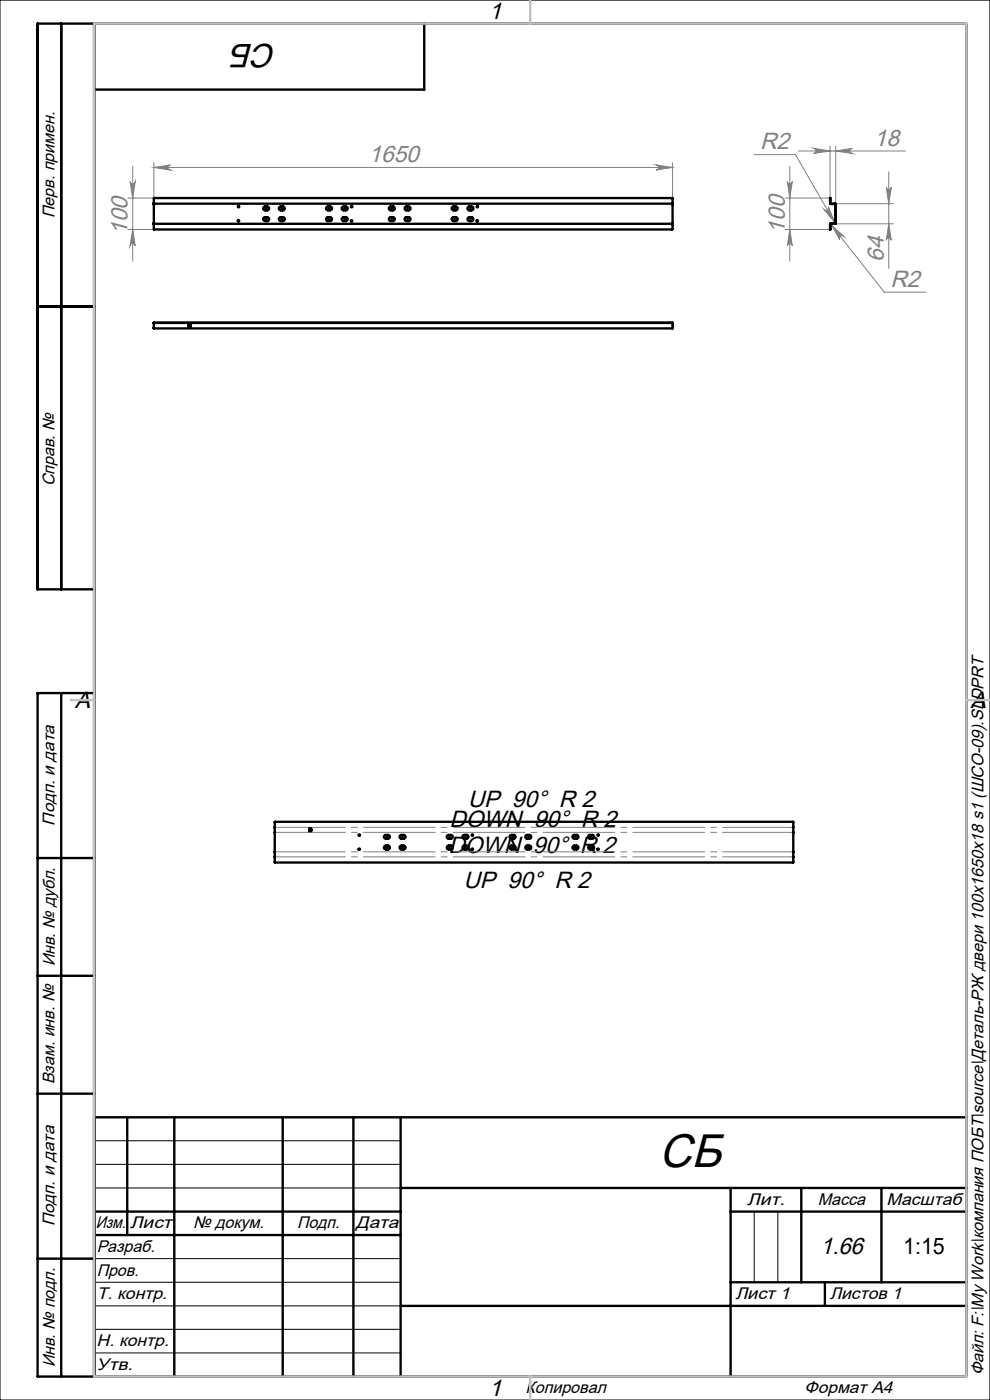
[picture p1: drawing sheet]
<svg xmlns="http://www.w3.org/2000/svg" width="210mm" height="297mm" viewBox="0 0 210 297" stroke-linecap="round" stroke-linejoin="round" font-family="sans-serif">
<g fill="none" stroke="#808080" stroke-width=".21">
<path d="M27.6 38.5a.55 .55 0 0 0 .5 .5 .55 .55 0 0 0 .6-.5l-.5 3.5zM28.2 35.3v20.1M32.6 35.5l3.6-.5a.55 .55 0 0 0-.6 .5 .55 .55 0 0 0 .6 .6zM32.6 34.5v8.8M32.6 35.5h110.1M139.1 35l3.6 .5-3.6 .6a.55 .55 0 0 0 .6-.6 .55 .55 0 0 0-.6-.5zM142.7 34.5v8.8M159.9 32.8h8.8l8.4 14.5M167 38.5a.53 .53 0 0 0 .5 .5 .53 .53 0 0 0 .6-.5l-.6 3.5zM167.5 35.3v20.1M169.4 32h22.7M172.6 31.5l3.5 .5-3.5 .6a.55 .55 0 0 0 .5-.6 .55 .55 0 0 0-.5-.5z"/>
<path d="M176.1 31v11h-9.6M177.3 32l3.5-.5a.55 .55 0 0 0-.5 .5 .55 .55 0 0 0 .5 .6zM177.3 31v12.4M188 39.7a.53 .53 0 0 0 .5 .5 .53 .53 0 0 0 .6-.5l-.6 3.5zM188.5 36.5v20.4M27.1 42h5.6M27.1 48.7h5.6M28.2 48.7l.5 3.5a.55 .55 0 0 0-.6-.5 .55 .55 0 0 0-.5 .5zM166.5 48.7h9.6M167.5 48.7l.6 3.5a.53 .53 0 0 0-.6-.5 .53 .53 0 0 0-.5 .5zM174.8 44.4a.54 .54 0 0 0 .7 .2 .54 .54 0 0 0 .2-.8l1.3 3.4zM176.3 47.6l11.3 14.4h8.8"/>
<path d="M176.4 47.7l2.6 2.4a.54 .54 0 0 0-.8 0 .54 .54 0 0 0-.1 .7zM177.1 43.2h12.4M177.1 47.5h12.4M188.5 47.5l.6 3.5a.53 .53 0 0 0-.6-.5 .53 .53 0 0 0-.5 .5z"/>
</g>
<g fill="none" stroke="#000" stroke-width=".21" stroke-dasharray="15.2 1.3 1.3 1.3">
<path d="M50.5 43.8h-.1M50.5 46.8h-.1M50.6 43.7v-.1M50.6 44h.1M50.6 46.7v-.1M50.6 47h.1M50.7 43.8h.1M50.7 46.8h.1M56.3 44.2h-.3M56.3 46.5h-.3M56.5 44.3v.4M56.5 44.1v-.4"/>
<path d="M56.5 46.3v-.3M56.5 46.6v.3M56.6 44.2h.3M56.6 46.5h.3M59.7 44.2h-.4M59.7 46.5h-.4M59.8 44.3v.4M59.8 44.1v-.4M59.8 46.6v.3M59.8 46.3v-.3M59.9 44.2h.4M59.9 46.5h.4"/>
<path d="M69.7 44.2h-.4M69.7 46.5h-.4M69.8 44.3v.4M69.8 44.1v-.4M69.8 46.6v.3M69.8 46.3v-.3M69.9 44.2h.4M69.9 46.5h.4M73 46.5h-.3M73 44.2h-.3M73.1 46.6v.3M73.1 46.3v-.3"/>
<path d="M73.1 44.3v.4M73.1 44.1v-.4M73.3 46.5h.3M73.3 44.2h.3M74.5 43.8h-.1M74.5 46.8h-.1M74.6 43.8h.1M74.6 43.8h-.1M74.6 43.8v.1M74.6 43.7v-.1M74.6 44h.1M74.6 46.8h.1"/>
<path d="M74.6 46.8h-.1M74.6 46.8v.1M74.6 46.7v-.1M74.6 47h.1M74.7 43.8h.1M74.7 46.8h.1M83 44.2h-.3M83 46.5h-.3M83.1 44.3v.4M83.1 44.1v-.4M83.1 46.6v.3M83.1 46.3v-.3"/>
<path d="M83.3 44.2h.3M83.3 46.5h.3M86.3 46.5h-.3M86.3 44.2h-.3M86.5 46.3v-.3M86.5 46.6v.3M86.5 44.3v.4M86.5 44.1v-.4M86.6 46.5h.3M86.6 44.2h.3M96.3 44.2h-.3M96.3 46.5h-.3"/>
<path d="M96.5 44.3v.4M96.5 44.1v-.4M96.5 46.6v.3M96.5 46.3v-.3M96.6 44.2h.3M96.6 46.5h.3M99.7 44.2h-.4M99.7 46.5h-.4M99.8 44.3v.4M99.8 44.1v-.4M99.8 46.6v.3M99.8 46.3v-.3"/>
<path d="M99.9 44.2h.4M99.9 46.5h.4M101.1 43.8h-.1M101.1 46.8h-.1M101.3 43.8h.1M101.3 43.8h-.1M101.3 43.8v.1M101.3 43.7v-.1M101.3 44h.1M101.3 46.8h.1M101.3 46.8h-.1M101.3 46.8v.1"/>
<path d="M101.3 46.7v-.1M101.3 47h.1M101.4 43.8h.1M101.4 46.8h.1M76.1 177.1h-.1M76.2 177v-.1M76.2 177.3v.1M76.3 177.1h.1M81.9 177.5h-.3M81.9 179.8h-.3M82.1 177.6v.4M82.1 177.4v-.4"/>
<path d="M82.1 179.9v.3M82.1 179.6v-.3M82.2 177.5h.3M82.2 179.8h.3M85.3 179.8h-.4M85.3 177.5h-.4M85.4 179.9v.3M85.4 179.6v-.3M85.4 177.6v.4M85.4 177.4v-.4M85.5 179.8h.4M85.5 177.5h.4"/>
<path d="M95.3 177.5h-.4M95.3 179.8h-.4M95.4 177.6v.4M95.4 177.4v-.4M95.4 179.6v-.3M95.4 179.9v.3M95.5 177.5h.4M95.5 179.8h.4M98.6 179.8h-.3M98.6 177.5h-.3M98.7 179.9v.3M98.7 179.6v-.3"/>
<path d="M98.7 177.6v.4M98.7 177.4v-.4M98.9 179.8h.3M98.9 177.5h.3M100.1 177.1h-.1M100.2 177.1h.1M100.2 177.1h-.1M100.2 177.1v.1M100.2 177v-.1M100.2 177.3v.1M100.3 177.1h.1M108.6 177.5h-.3"/>
<path d="M108.6 179.8h-.3M108.7 177.6v.4M108.7 177.4v-.4M108.7 179.9v.3M108.7 179.6v-.3M108.9 177.5h.3M108.9 179.8h.3M111.9 177.5h-.3M111.9 179.8h-.3M112.1 177.6v.4M112.1 177.4v-.4M112.1 179.9v.3"/>
<path d="M112.1 179.6v-.3M112.2 177.5h.3M112.2 179.8h.3M121.9 177.5h-.3M121.9 179.8h-.3M122.1 177.6v.4M122.1 177.4v-.4M122.1 179.9v.3M122.1 179.6v-.3M122.2 177.5h.3M122.2 179.8h.3M125.3 177.5h-.4"/>
<path d="M125.3 179.8h-.4M125.4 177.6v.4M125.4 177.4v-.4M125.4 179.9v.3M125.4 179.6v-.3M125.5 177.5h.4M125.5 179.8h.4M126.7 177.1h.1M126.9 177.1h.1M126.9 177.1h-.1M126.9 177.1v.1M126.9 177v-.1"/>
<path d="M126.9 177.3v.1M127 177.1h.1M76.1 180.1h-.1M76.2 180v-.1M76.2 180.3v.1M76.3 180.1h.1M100.1 180.1h-.1M100.2 180.1h.1M100.2 180.1h-.1M100.2 180.1v.1M100.2 180v-.1M100.2 180.3v.1"/>
<path d="M100.3 180.1h.1M126.7 180.1h.1M126.9 180.1h.1M126.9 180.1h-.1M126.9 180.1v.1M126.9 180v-.1M126.9 180.3v.1M127 180.1h.1"/>
</g>
<g fill="none" stroke="#000" stroke-width=".21">
<path d="M0 0h210v297h-210zM50.5 43.8h.2M50.5 46.8h.2M50.6 43.8v.1M50.6 46.8v.1M56.4 44.2h.1M56.4 46.5h.1M56.4 44.1v.2M56.4 46.4v.2M59.7 44.2h.2M59.7 46.5h.2M59.8 44.1v.2"/>
<path d="M59.8 46.4v.2M69.7 44.2h.1M69.7 46.5h.1M69.8 44.1v.2M69.8 46.4v.2M73.1 44.2h.1M73.1 46.5h.1M73.1 44.1v.2M73.1 46.4v.2M83 44.2h.2M83 46.5h.2M83.1 44.1v.2"/>
<path d="M83.1 46.4v.2M86.4 44.2h.1M86.4 46.5h.1M86.5 44.1v.2M86.5 46.4v.2M96.4 44.2h.1M96.4 46.5h.1M96.4 44.1v.2M96.4 46.4v.2M99.7 44.2h.1M99.7 46.5h.1M99.8 44.1v.2"/>
<path d="M99.8 46.4v.2M76.1 177.2h.2M76.2 177.1v.1M82 177.5h.1M82 179.8h.1M82.1 177.5v.1M82.1 179.7v.2M85.3 177.5h.2M85.3 179.8h.2M85.4 177.5v.1M85.4 179.7v.2M95.3 177.5h.2"/>
<path d="M95.3 179.8h.2M95.4 177.5v.1M95.4 179.7v.2M98.7 177.5h.1M98.7 179.8h.1M98.7 177.5v.1M98.7 179.7v.2M108.7 177.5h.1M108.7 179.8h.1M108.7 177.5v.1M108.7 179.7v.2M112 177.5h.1"/>
<path d="M112 179.8h.1M112.1 177.5v.1M112.1 179.7v.2M122 177.5h.1M122 179.8h.1M122.1 177.5v.1M122.1 179.7v.2M125.3 179.8h.1M125.4 179.7v.2M125.4 177.5v.1M76.1 180.2h.2M76.2 180.1v.1"/>
<path d="M20 242h65M20 247h65M20 252h65M160 257v15M165 257v15M20 267h65M20 272h65M20 277h65M20 282h65M20 287h65"/>
</g>
<g fill="none" stroke="#000" stroke-width=".5">
<path d="M13 5v120M20 5v287M90 5v14h-70M8 65h12M20 125h-12v-120h197v287h-197v-145h12M13 147v145M8 182h12M8 207h12M8 232h12M20 237h185M27 237v25M37 237v55"/>
<path d="M60 237v55M75 237v55M85 237v55M20 257h65M85 252h120M155 252v40M155 257h50M170 252v20M187 252v20M8 267h12M20 262h65M85 277h120"/>
<path d="M155 272h50M175 272v5"/>
</g>
<path d="M168.2 175.5h-109.9M168.2 176.6h-109.9M58.3 181.8h109.9M58.3 180.7h109.9" fill="none" stroke="#808080" stroke-width=".21" stroke-dasharray="15.2 1.3 1.3 1.3" stroke-dashoffset=".3"/>
<path d="M20 5h185v287h-185zM112.5 0v5M15 148.5h5M205 148.5h5M112.5 292v5" fill="none" stroke="#c0c0c0" stroke-width=".5"/>
<g fill="#808080">
<path d="M32.6 35.5l3.6-.5a.55 .55 0 0 0-.6 .5 .55 .55 0 0 0 .6 .6zM139.1 35l3.6 .5-3.6 .6a.55 .55 0 0 0 .6-.6 .55 .55 0 0 0-.6-.5zM176.4 47.7l1.7 3.1a.54 .54 0 0 1 .1-.7 .54 .54 0 0 1 .8 0zM174.8 44.4l2.2 2.8-1.3-3.4a.54 .54 0 0 1-.2 .8 .54 .54 0 0 1-.7-.2z"/>
<path d="M177.3 32l3.5-.5a.55 .55 0 0 0-.5 .5 .55 .55 0 0 0 .5 .6zM172.6 31.5l3.5 .5-3.5 .6a.55 .55 0 0 0 .5-.6 .55 .55 0 0 0-.5-.5z"/>
<path d="M27.6 38.5a.55 .55 0 0 0 .5 .5 .55 .55 0 0 0 .6-.5l-.5 3.5zM28.2 48.7l.5 3.5a.55 .55 0 0 0-.6-.5 .55 .55 0 0 0-.5 .5z"/>
<path d="M188 39.7a.53 .53 0 0 0 .5 .5 .53 .53 0 0 0 .6-.5l-.6 3.5zM188.5 47.5l.6 3.5a.53 .53 0 0 0-.6-.5 .53 .53 0 0 0-.5 .5z"/>
<path d="M167 38.5a.53 .53 0 0 0 .5 .5 .53 .53 0 0 0 .6-.5l-.6 3.5zM167.5 48.7l.6 3.5a.53 .53 0 0 0-.6-.5 .53 .53 0 0 0-.5 .5z"/>
</g>
<g fill="none" stroke="#000" stroke-width=".5">
<path d="M32.6 47.4v.1M32.6 43.2v4.2M32.6 43.2h110.1M32.6 43.2h.1M32.6 47.6l.1 1.1h109.9l.1-1.1M32.6 43.1l.1-1.1h109.9l.1 1.1M32.6 47.5h110.1M32.6 43.1v.1M32.6 43.2v.1M32.6 47.4v.2M32.6 47.5v.1M55.9 43.9l.8-.1a.41 .41 0 0 1 .4 .4 .41 .41 0 0 1-.4 .4h-.5a.43 .43 0 0 1-.3-.2 .43 .43 0 0 1 0-.5z"/>
<path d="M55.9 46.2l.8-.1a.41 .41 0 0 1 .4 .4 .41 .41 0 0 1-.4 .4h-.5a.41 .41 0 0 1-.3-.3 .41 .41 0 0 1 0-.4zM59.2 46.3l.3-.2h.5a.41 .41 0 0 1 .4 .4 .41 .41 0 0 1-.4 .4h-.5a.41 .41 0 0 1-.3-.6zM59.3 43.9l.7-.1a.41 .41 0 0 1 .4 .4 .41 .41 0 0 1-.4 .4h-.5a.41 .41 0 0 1-.3-.2 .41 .41 0 0 1 .1-.5zM69.3 46.2l.7-.1a.41 .41 0 0 1 .4 .4 .41 .41 0 0 1-.4 .4h-.5a.42 .42 0 0 1-.2-.7zM69.3 43.9l.7-.1a.41 .41 0 0 1 .4 .4 .41 .41 0 0 1-.4 .4h-.5a.44 .44 0 0 1-.2-.7zM72.6 43.9l.7-.1a.41 .41 0 0 1 .5 .4 .41 .41 0 0 1-.5 .4h-.4a.41 .41 0 0 1-.4-.2 .41 .41 0 0 1 .1-.5zM72.6 46.2l.7-.1a.41 .41 0 0 1 .5 .4 .41 .41 0 0 1-.5 .4h-.4a.39 .39 0 0 1-.4-.3 .39 .39 0 0 1 .1-.4zM82.6 46.2l.8-.1a.41 .41 0 0 1 .3 .4 .41 .41 0 0 1-.3 .4h-.5a.42 .42 0 0 1-.3-.7zM82.6 43.9l.8-.1a.41 .41 0 0 1 .3 .4 .41 .41 0 0 1-.3 .4h-.5a.44 .44 0 0 1-.3-.7zM85.9 43.9l.8-.1a.41 .41 0 0 1 .4 .4 .41 .41 0 0 1-.4 .4h-.5a.41 .41 0 0 1-.4-.2 .41 .41 0 0 1 .1-.5zM86 46.1h.7a.41 .41 0 0 1 .4 .4 .41 .41 0 0 1-.4 .4h-.5a.4 .4 0 0 1-.4-.3 .4 .4 0 0 1 .2-.5zM95.9 46.2l.8-.1a.41 .41 0 0 1 .4 .4 .41 .41 0 0 1-.4 .4h-.5a.42 .42 0 0 1-.3-.7z"/>
<path d="M95.9 43.9l.8-.1a.41 .41 0 0 1 .4 .4 .41 .41 0 0 1-.4 .4h-.5a.44 .44 0 0 1-.3-.7zM99.3 43.9l.7-.1a.41 .41 0 0 1 .4 .4 .41 .41 0 0 1-.4 .4h-.4a.41 .41 0 0 1-.4-.2 .41 .41 0 0 1 .1-.5zM99.3 46.1h.7a.41 .41 0 0 1 .4 .4 .41 .41 0 0 1-.4 .4h-.4a.4 .4 0 0 1-.4-.3 .4 .4 0 0 1 .1-.5zM142.6 43.2h.1M142.7 43.2v4.2M142.7 47.4v.1M142.7 47.5h.1M142.7 43.1v.2M142.7 47.4h.1M142.7 47.5v.1M176.1 47.5v1.2l.1-1.1M176.1 43.2h.1"/>
<path d="M176.1 47.5l.1 .1M176.1 47.5h.1M176.2 43.2l1 .1M176.2 43.1l-.1-1.1v1.2M176.2 47.5h.1M176.2 43.2h.1M176.2 47.4v.1M176.2 43.2h-.1M176.2 43.1v.1M176.2 47.5v.1M176.2 47.4l-.1 .1M176.2 43.1l-.1 .1"/>
<path d="M176.2 43.2h1M177.2 47.4h-1M177.2 43.3h.1M177.2 47.4h.1M177.2 43.3v.1M177.2 47.4l-1 .1M177.2 43.4v3.9M177.2 43.2v.1M177.2 47.3v.1M177.2 47.3l.1 .1M177.2 43.2l.1 .1M177.3 43.3v4.1"/>
<path d="M177.3 47.4h-.1M177.3 43.3l-.1 .1M32.6 68.5h.1M32.6 68.6h110.1M32.6 68.6v1M32.6 69.6h110.1M32.6 69.6h.1M32.6 68.5h110.1M32.6 68.5v.1M40 68.8l.4 .1zM40 69l.4 .1zM40 69.2l.4 .1z"/>
<path d="M142.6 68.5h.1M142.6 69.6h.1M142.7 68.5h.1M142.7 68.6v1M142.7 69.6h.1M142.7 68.5v.1M58.3 174.3h109.9l.1 8.6-110 .1zM65.6 175.8l.4 .1zM65.6 176l.4 .1zM65.6 176.2l.4 .1zM81.5 179.6l.3-.2h.5a.41 .41 0 0 1 .4 .4 .41 .41 0 0 1-.4 .4h-.5a.41 .41 0 0 1-.3-.6zM81.6 177.2l.7-.1a.41 .41 0 0 1 .4 .4 .41 .41 0 0 1-.4 .4h-.5a.41 .41 0 0 1-.3-.2 .41 .41 0 0 1 .1-.5z"/>
<path d="M84.8 179.6l.4-.2h.4a.41 .41 0 0 1 .4 .4 .41 .41 0 0 1-.4 .4h-.4a.41 .41 0 0 1-.4-.6zM84.9 177.2l.7-.1a.41 .41 0 0 1 .4 .4 .41 .41 0 0 1-.4 .4h-.4a.41 .41 0 0 1-.4-.2 .41 .41 0 0 1 .1-.5zM94.9 179.5l.7-.1a.41 .41 0 0 1 .4 .4 .41 .41 0 0 1-.4 .4h-.5a.42 .42 0 0 1-.2-.7zM94.9 177.2l.7-.1a.41 .41 0 0 1 .4 .4 .41 .41 0 0 1-.4 .4h-.5a.44 .44 0 0 1-.2-.7zM98.2 177.2l.8-.1a.41 .41 0 0 1 .4 .4 .41 .41 0 0 1-.4 .4h-.5a.41 .41 0 0 1-.4-.2 .41 .41 0 0 1 .1-.5zM98.3 179.5l.7-.1a.41 .41 0 0 1 .4 .4 .41 .41 0 0 1-.4 .4h-.5a.4 .4 0 0 1-.4-.3 .4 .4 0 0 1 .2-.4zM108.2 179.5l.8-.1a.41 .41 0 0 1 .4 .4 .41 .41 0 0 1-.4 .4h-.5a.42 .42 0 0 1-.3-.7zM108.2 177.2l.8-.1a.41 .41 0 0 1 .4 .4 .41 .41 0 0 1-.4 .4h-.5a.44 .44 0 0 1-.3-.7zM111.5 177.2l.8-.1a.41 .41 0 0 1 .4 .4 .41 .41 0 0 1-.4 .4h-.5a.41 .41 0 0 1-.3-.2 .41 .41 0 0 1 0-.5zM111.6 179.5l.7-.1a.41 .41 0 0 1 .4 .4 .41 .41 0 0 1-.4 .4h-.5a.4 .4 0 0 1-.4-.3 .4 .4 0 0 1 .2-.4zM121.5 179.5l.8-.1a.41 .41 0 0 1 .4 .4 .41 .41 0 0 1-.4 .4h-.5a.42 .42 0 0 1-.3-.7zM121.5 177.2l.8-.1a.41 .41 0 0 1 .4 .4 .41 .41 0 0 1-.4 .4h-.5a.44 .44 0 0 1-.3-.7z"/>
<path d="M124.8 179.6l.4-.2h.4a.41 .41 0 0 1 .4 .4 .41 .41 0 0 1-.4 .4h-.4a.41 .41 0 0 1-.4-.6zM124.9 177.2l.7-.1a.41 .41 0 0 1 .4 .4 .41 .41 0 0 1-.4 .4h-.4a.41 .41 0 0 1-.4-.2 .41 .41 0 0 1 .1-.5z"/>
<circle cx="50.6" cy="43.8" r=".15"/>
<circle cx="50.6" cy="46.8" r=".15"/>
<circle cx="74.6" cy="43.8" r=".15"/>
<circle cx="74.6" cy="46.9" r=".15"/>
<circle cx="101.2" cy="43.8" r=".15"/>
<circle cx="101.3" cy="46.9" r=".15"/>
<circle cx="76.2" cy="177.2" r=".15"/>
<circle cx="100.2" cy="177.2" r=".15"/>
<circle cx="126.9" cy="177.2" r=".15"/>
<circle cx="76.2" cy="180.2" r=".15"/>
<circle cx="100.2" cy="180.2" r=".15"/>
<circle cx="126.9" cy="180.2" r=".15"/>
</g>
<text font-size="10" x="139.8" y="247.6">СБ</text>
<text font-size="7.1" x="58.7" y="9.3" transform="rotate(-180 58.7 9.3)">СБ</text>
<g font-size="5">
<text x="103.7" y="4.1">1</text>
<text x="15.9" y="150.1">A</text>
<text x="205.9" y="150.1">A</text>
<text x="99.2" y="171.2">UP 90° R 2</text>
<text x="95.3" y="175.5">DOWN 90° R 2</text>
<text x="95.1" y="181">DOWN 90° R 2</text>
<text x="98.3" y="188.3">UP 90° R 2</text>
<text x="174" y="266">1.66</text>
<text x="103.7" y="296.1">1</text>
</g>
<g font-size="5" fill="#808080">
<text x="78.2" y="34.4">1650</text>
<text x="161.3" y="31.7">R2</text>
<text x="185.4" y="30.9">18</text>
<text x="27.1" y="49.8" transform="rotate(-90 27.1 49.8)">100</text>
<text x="166.5" y="49.5" transform="rotate(-90 166.5 49.5)">100</text>
<text x="187.5" y="55.6" transform="rotate(-90 187.5 55.6)">64</text>
<text x="188.9" y="60.9">R2</text>
</g>
<text font-size="4.8" x="191.6" y="266">1:15</text>
<g font-size="3.6">
<text x="11.6" y="46.3" transform="rotate(-90 11.6 46.3)">Перв. примен.</text>
<text x="11.6" y="103.2" transform="rotate(-90 11.6 103.2)">Справ. №</text>
<text x="11.6" y="175.1" transform="rotate(-90 11.6 175.1)">Подп. и дата</text>
<text x="11.6" y="205" transform="rotate(-90 11.6 205)">Инв. № дубл.</text>
<text x="11.6" y="230" transform="rotate(-90 11.6 230)">Взам. инв. №</text>
<text x="158.5" y="255.6">Лит.</text>
<text x="173.5" y="255.6">Масса</text>
<text x="188.1" y="255.6">Масштаб</text>
<text x="11.6" y="260.1" transform="rotate(-90 11.6 260.1)">Подп. и дата</text>
<text x="20.3" y="260.6">Изм.</text>
<text x="27.6" y="260.6">Лист</text>
<text x="41" y="260.6">№ докум.</text>
<text x="63" y="260.6">Подп.</text>
<text x="75.5" y="260.6">Дата</text>
<text x="20.5" y="265.6">Разраб.</text>
<text x="20.5" y="275.6">Т. контр.</text>
<text x="20.5" y="270.6">Пров.</text>
<text x="156" y="275.6">Лист 1</text>
<text x="176" y="275.6">Листов 1</text>
<text x="20.5" y="285.6">Н. контр.</text>
<text x="11.6" y="290" transform="rotate(-90 11.6 290)">Инв. № подл.</text>
<text x="20.5" y="290.6">Утв.</text>
<text x="208.6" y="291.8" transform="rotate(-90 208.6 291.8)">Файл: F:\My Work\компания ПОБТ\source\Деталь-РЖ двери 100х1650х18 s1 (ШСО-09).SLDPRT</text>
<text x="111.5" y="295.6">Копировал</text>
<text x="170.7" y="295.6">Формат А4</text>
</g>
</svg>
